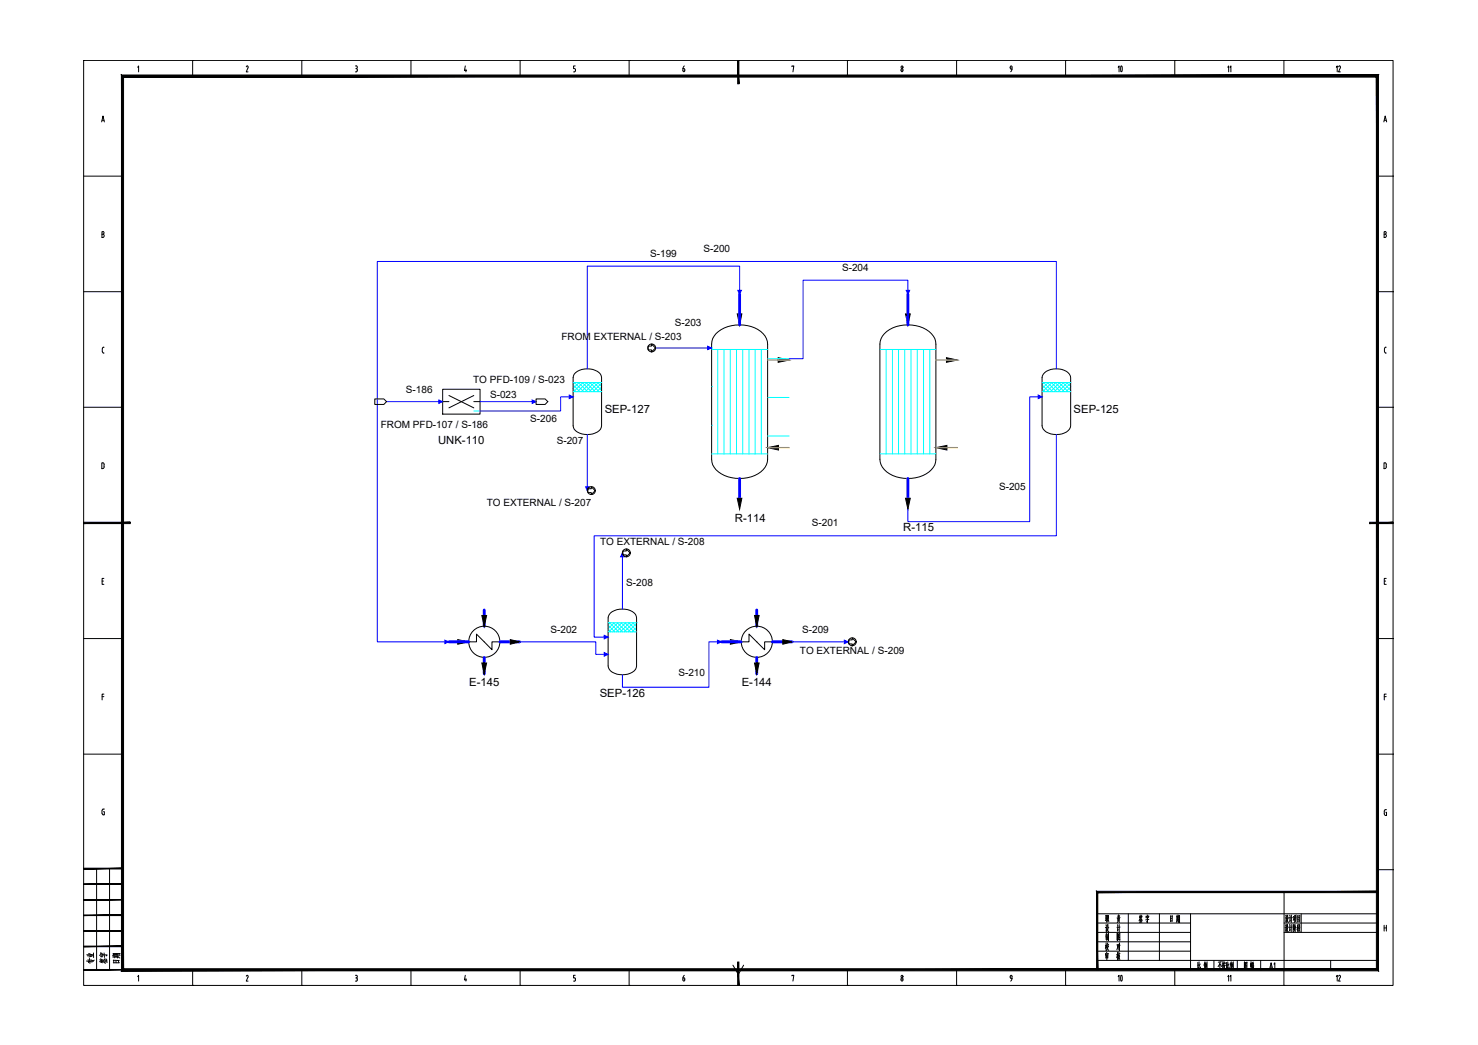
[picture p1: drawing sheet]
<svg xmlns="http://www.w3.org/2000/svg" width="420mm" height="297mm" viewBox="0 0 420 297" stroke-linecap="round" stroke-linejoin="round" font-family="sans-serif">
<g fill="none" stroke="#000" stroke-width=".28">
<path d="M23.8 17.2h372.2v262.9h-372.2zM39.1 19.1l.3-.4v1.7M54.8 17.2h.1M54.8 17.2v4.4M70 19l.4-.2 .1 .5M70.5 19.3l-.5 1.1h.5M85.8 17.2h.1M85.8 17.2v4.4M101 18.7h.3M101.2 19.5h.1M101.3 18.7l.2 .2v.4l-.2 .2 .3 .4M101.5 19.9l-.2 .5"/>
<path d="M116.8 17.2h.1M116.8 17.2v4.4M132.3 18.7l-.3 1.4h.7M132.4 19.7v.7M147.9 17.2h.1M147.9 17.2v4.4M163.5 18.7h-.4v.8l.4 .1 .1 .3M163.6 19.9v.2M178.8 17.2h.1M178.8 17.2v4.4M194.1 19.5l.2 .8h.2l.1-.4M194.1 19.5h.3"/>
<path d="M194.4 19.5l.3 .4M194.5 18.7l-.3 .8M209.9 17.2h.1M225.1 19v-.3h.6l-.3 1.7M240.9 17.2h.1M240.9 17.2v4.4M256.1 19.9l.3-.4 .3 .4M256.1 19.9l.3 .5 .3-.4M256.7 19.9v.2M271.9 17.2h.1M271.9 17.2v4.4M287.4 19.7h.3"/>
<path d="M287.7 19.1l-.1 .8-.3 .5M287.7 19.1l-.1-.3a.43 .43 0 0 0-.4 .3 .43 .43 0 0 0 .3 .5M302.9 17.2h.1M302.9 17.2v4.4M334 17.2h.1M334 17.2v4.4M365 17.2h.1M365 17.2v4.4M28.9 34.7l.4-1.7 .4 1.7M29 34.2h.6M101 20.4h.3M163.1 20.4h.2"/>
<path d="M163.6 20l-.3 .4M393.4 34.7l.4-1.7 .4 1.7M393.5 34.2h.6M23.8 50.1h11M391.6 50.1h4.4M396 50.1h.1M29 66.6l.6 .2v.4l-.3 .3M29.3 65.9h-.3v1.6h.3M29.3 65.8l.3 .4-.3 .3M393.5 66.6l.6 .2v.4l-.3 .3M393.8 65.9h-.3v1.6h.3M393.8 65.8l.3 .4-.3 .3"/>
<path d="M23.8 82.9h11M29.1 99.1v.8M29.1 99.9l.1 .4 .4 .1M29.6 98.7l-.4 .1-.1 .3M391.6 82.9h4.4M394.1 98.7l-.4 .1-.1 .3v1l.5 .3M396 82.9h.1M23.8 115.8h11M391.6 115.8h4.4M396 115.8h.1M29.2 131.6h-.3v1.6h.3M29.3 131.6l.3 .4"/>
<path d="M29.6 132.1v.6M29.6 132.7l-.3 .5M393.4 131.6l.7 .2v.9l-.2 .4-.5 .1zM396 148.7h.1M29 165.2h.4M29.5 164.4h-.5v1.7h.5M393.5 165.2h.4M394.1 164.4h-.6v1.7h.6M23.8 181.5h11M29 198h.5M29.5 197.3h-.5v1.7M391.6 181.5h4.4"/>
<path d="M393.5 198h.6M394.1 197.3h-.6v1.7M396 181.5h.1M23.8 214.4h11M391.6 214.4h4.4M396 214.4h.1M29 230.4v.8M29.4 230.7h.3v.9l-.5-.1-.2-.4M29.7 230h-.5l-.2 .4M393.8 230.2h.4M393.8 230.2l-.3 .4 .1 .9 .2 .3M393.9 230.9h.3v.9h-.4"/>
<path d="M27.5 246.9v28.8M31.1 246.9v28.8M311.9 259.7h79.7M320.7 259.7v13.3M329.6 259.7v13.3M338.4 259.7v16M365 253.5v26.6M369.9 259.7v5.3M391.6 247.2h4.4M396 247.2h.1M39.1 277.6l.3-.4v1.7M54.8 275.7v4.4"/>
<path d="M70 277.5l.3-.3 .2 .2-.5 1.5h.5M85.8 275.7v4.4M101 277.2h.3M101 278.9h.3M101.2 278h.1M101.3 277.2l.3 .4-.3 .3 .2 .2v.6l-.2 .2M116.8 275.7v4.4M132.3 277.2l-.3 1.3h.7M132.4 278.2v.7M147.9 275.7v4.4M163.3 277.9l.3 .4M163.5 277.2h-.4v.8h.2"/>
<path d="M163.6 278.3v.2M163.6 278.5l-.1 .3-.4 .1M178.8 275.7v4.4M194.4 277.9a.48 .48 0 0 1 .2 .5 .48 .48 0 0 1-.3 .4l-.2-.8h.3M194.5 277.2l-.3 .8M208.4 274.3l1.5 2.7 1.5-2.7M225.1 277.4v-.2h.6l-.3 1.7M240.9 275.7v4.4M256.7 278.3v.2M256.7 278.3l-.1-.3a.42 .42 0 0 0-.5 .4 .42 .42 0 0 0 .5 .4l.1-.3M271.9 275.7v4.4M287.2 277.8l.3 .3"/>
<path d="M287.4 278.2h.3M287.7 277.6l-.1 .8-.3 .5M287.7 277.6l-.2-.4-.3 .6M302.9 275.7v4.4M311.9 273h79.7M311.9 262.4h26.5M311.9 265h26.5M311.9 267.7h26.5M311.9 270.4h26.5M324 261.6l.1 .4M324.1 260.1l-.2 .8M324.1 260.5l.1 .3"/>
<path d="M324.2 261.6l.1 .3M324.3 260.8l.5 .8M324.3 260.7l-.5 1M324.3 260.4l-.3 .1M324.4 261.3l-.4 .1M324.5 260.1l-.2 .6M324.5 261.5l-.1 .6M324.5 260.5l.1 .4M324.6 262.1l-.7 .1M324.7 260.4l-.3 .1M325.8 260.5l.8-.1-.1 .4M325.8 260.4v.5"/>
<path d="M325.9 260.9l.5-.2-.2 .4M326.1 260l.1 .4M326.2 261.1v1.1l-.2-.3M326.6 261.4l-.9 .1M332.8 260.3v1.7M333.1 261l-.3 .1M333.2 261.7l-.4 .1M333.2 260.4l-.4 .1M333.3 260.3l-.1 1.6M334 275.7v4.4M334.6 260.1v1.3M334.6 261.6l-.2 .6"/>
<path d="M334.8 261.6v.3M334.8 260.8h-.2M334.8 261.1h-.2M334.9 260l-.1 1.4M335 260.5h-.5M335 261.4l-.6 .1M335.1 261.3l-.1 .9M335.1 260.3v1.1M335.3 260.8h-.2M335.3 261.3h-.2M335.3 260.2v2l-.1-.2M335.3 260.3h-.2"/>
<path d="M340.5 273.5v1.7M340.8 274.3l-.3 .1M340.8 275l-.4 .4M340.9 273.4v1.8l.2 .2h.2v-.5M341.2 274l-.3 .6M342.5 273.8v1.7M342.5 273.4l-.2 1M342.6 274.4l.1 .3M342.7 273.8l-.2 .9M342.8 274.1l-.2 1.2M342.8 274.1l-.2 .1M342.9 273.7l-.3 .1"/>
<path d="M343 273.9v1M343.1 273.4v2.1l-.1-.3M345.1 273v2.7M346.8 273.9v1.5M346.9 273.5l-.6 1.3M346.9 274.1l.3 .6M347.2 273.4l-.9 .1M347.6 273.3v2.1l-.1-.2M347.7 274.3l-.3 .3M347.7 273.9l-.3 .1M347.8 273.7v.4M348 273.9l-.1 .9 .4 .6"/>
<path d="M348 273.3l.1 .4M348.1 274.5l-.4 1M348.3 273.8h-.5M348.3 273.7l-.1 .3M348.3 274.4l-.6 .1M348.7 273.5v1.7M348.9 274.9l-.3 .5M348.9 274.3l-.2 .1M349 273.4v1.8l.2 .2h.2v-.5M349.4 274l-.4 .6M349.9 273.8v1.7M350 273.4l-.3 1"/>
<path d="M350 274.4l.2 .3M350.2 273.8l-.2 .8M350.3 274.1l-.3 1.2M350.3 274.1l-.2 .1M350.3 273.7l-.3 .1M350.4 273.9v1M350.6 273.4v2l-.2-.2M351.7 273v2.7M353.8 273.4v2M354 274.1l.4 .5M354 274.9l.2 .3M354.1 274.6l.1 .2"/>
<path d="M354.1 273.8l-.2 .5M354.2 273.9l-.2 .1M354.3 273.8l-.5 1M354.5 273.5l-.1 1.9v-.2l-.6 .1M354.5 273.5l-.7 .1M355.5 273.8v1M355.6 273.3v2.2M355.8 273.9v.9l-.1-.2M355.8 274h-.3M355.9 274.4v1.1M356 273.8v.6M356 273.9l.3-.1v.4"/>
<path d="M356.1 274.6v.8M356.3 274.9l-.4 .1M356.3 274.2l-.3 .1M356.3 274.5l-.4 .1M356.3 273.5l-.4 .1M356.4 274.4l-.1 1h-.4M365 262.4h26.6M365 265h26.6M365.4 262.9l.2 .3M365.5 260.2l.1 .3M365.5 263.6h-.2M365.5 263.5v1"/>
<path d="M365.6 260.9h-.2M365.6 260.8v1M365.7 264.2l-.3 .5M365.7 264l.4 .8h.2M365.7 261.5l-.2 .5M365.8 261.3l.5 .9M365.8 262.8l-.2 1M365.8 260.5l-.1 .6M365.8 260.1v.5M366 262.8v.6l.2 .2M366 262.9h-.2M366 260.1v.7l.3 .1"/>
<path d="M366 260.2l-.2 .1M366 263.8h-.3M366.1 263.7l-.5 1.2M366.1 261l-.5 1.2M366.1 261.1h-.3M366.6 262.8l.1 .4M366.6 260.1l.2 .4M366.6 263.5l-.2 .1M366.6 263.4v1.2M366.7 260.8l-.2 .1M366.7 260.8v1.1M366.8 264.2l-.2 .5"/>
<path d="M366.8 261.5l-.2 .5M367.1 262.7v2.2M367.1 260.1v2.1M367.4 263.5l-.6 .1M367.4 260.8l-.6 .1M367.6 262.8v2M367.8 260.5v1M367.8 262.9l-.2 .1M367.8 262.8l-.1 1.4v-.2M367.9 260.5l-.2 .1M368 261.3l-.4 .3M368 263.6l-.3 1.3"/>
<path d="M368 260.6v1M368.1 262.9l.4 .8M368.2 262.7l-.4 1M368.2 263.5v1.4M368.2 260.8l-.3 1.4M368.2 260.2v.5M368.2 261.7l.3 .4M368.5 260.6l-.5 .1M368.5 260.5l-.1 1.1M368.5 260.1l-.5 .2M368.8 262.9v1.8M368.9 260.2v1.9"/>
<path d="M369 263.6l-.2 .1M369 263.3l-.2 .1M369 264l-.3 .2M369 262.8l-.2 .3M369.2 264l.4 .7M369.2 263.8l.3-.1-.5 1.1M369.3 262.8l-.2 .9M369.4 262.8l.2 .8M369.4 261.2l-.5 .2M369.4 260.8l-.5 .1M369.4 262.9l-.1 .1M369.5 261.7l-.6 .2"/>
<path d="M369.5 260.3l-.6 .1M369.5 260.3v1.8M378.3 273v2.7M393.5 263v1.7M393.5 263.8h.6M394.1 263v1.7M54.8 280.1h.1M85.8 280.1h.1M116.8 280.1h.1M147.9 280.1h.1M178.8 280.1h.1M209.9 280.1h.1"/>
<path d="M240.9 280.1h.1M271.9 280.1h.1M302.9 280.1h.1M334 280.1h.1M365 280.1h.1"/>
<circle cx="256.4" cy="19.1" r=".32"/>
<circle cx="256.4" cy="277.6" r=".32"/>
</g>
<g fill="#000" stroke="#000" stroke-width=".28">
<path d="M209.7 17.2l.3 6.6v-6.6zM209.7 17.2l.3 6.6h-.3z"/>
<path d="M34.5 21.3l.6 254.1v-253.5zM34.5 21.3l.6 254.1-.6 .6zM35.1 275.4l-.6 .6 356.8-.6zM34.5 276l356.8-.6 .6 .6zM391.3 21.9v253.5l.6 .6zM391.9 21.3v254.7l-.6-254.1zM35.1 21.9h356.2l.6-.6zM34.5 21.3h357.4l-356.8 .6z"/>
<path d="M23.8 148.4v.4l13.2-.4zM23.8 148.8l13.2-.4v.4z"/>
<path d="M389.4 148.8h6.6v-.4zM389.4 148.4h6.6l-6.6 .4z"/>
<path d="M23.8 255.8h11v-.1zM23.8 255.7h11l-11 .1z"/>
<path d="M23.8 251.4h11v-.2zM23.8 251.2h11l-11 .2z"/>
<path d="M23.8 247h11v-.2zM23.8 246.8h11l-11 .2z"/>
<path d="M312.1 253.7h79.5v-.3zM311.7 253.4h79.9l-79.5 .3zM311.7 253.4l.4 22.3v-22zM311.7 253.4l.4 22.3h-.4z"/>
<path d="M23.8 275.7h11v-.1zM23.8 275.6h11l-11 .1z"/>
<path d="M23.8 269.1h11v-.2zM23.8 268.9h11l-11 .2z"/>
<path d="M23.8 264.7h11v-.2zM23.8 264.5h11l-11 .2z"/>
<path d="M23.8 260.3h11v-.2zM23.8 260.1h11l-11 .2z"/>
<path d="M209.7 273.5v6.6h.3zM209.7 273.5h.3v6.6z"/>
</g>
<!-- layer: equipment_outline -->
<path d="M125.8 110.6h10.7v7.1h-10.7z" fill="none" stroke="#000" stroke-width=".28"/>
<!-- layer: internal_symbol -->
<path d="M127.6 112.4l7.1 3.5M134.7 112.4l-7.1 3.5" fill="none" stroke="#000" stroke-width=".28"/>
<!-- layer: process_line -->
<path d="M125.8 114.2h1.8M134.7 114.2h1.8" fill="none" stroke="#000" stroke-width=".28"/>
<!-- layer: EQUIPMENT -->
<path d="M202.3 98.9h.1M134.7 116.8h1.8M202.3 109.9h.1M218.2 102h6.1M218.2 113h6.1M202.3 120.9h.1M218.2 123.9h6.1" fill="none" stroke="#0ff" stroke-width=".28"/>
<path d="M210.3 83.6v8.8M258.1 83.6v8.8M210.3 136v5.6M258.1 136v5.6M137.7 173.4v4.6M215.1 173.4v4.6M127.6 182.4h5.6M137.7 186.9v4.6M142.1 182.4h5.6M205.1 182.4h5.6M215.1 186.9v4.6M219.6 182.4h5.6" fill="none" stroke="#00f" stroke-width=".8"/>
<g fill="#000" stroke="#000" stroke-width=".28">
<path d="M209.6 89.2h1.3l-.6 3.2zM257.4 89.2h1.4l-.7 3.2zM221.2 101.7l3.1 .6-3.1 .7zM269.1 101.7l3 .6-3 .7zM218.2 127.2l3.1-.6v1.3zM266.1 127.2l3.1-.6v1.3zM209.6 141.6h1.3l-.6 3.1zM257.4 141.6h1.4l-.7 3.1zM137 174.9h1.3l-.6 3.1zM214.5 174.9h1.3l-.7 3.1zM130.1 181.8l3.1 .6-3.1 .7zM137 188.5h1.3l-.6 3z"/>
<path d="M145.1 181.8l2.6 .6-2.6 .7zM207.6 181.8l3.1 .6-3.1 .7zM214.5 188.5h1.3l-.7 3zM222.5 181.8l2.7 .6-2.7 .7z"/>
</g>
<g fill="none" stroke="#000" stroke-width=".28">
<path d="M203.5 94.9a10.3 10.3 0 0 1 13.4 0 4.4 4.4 0 0 1 1.3 2.9v32.7a6.1 6.1 0 0 1-5.7 5.3 9.4 9.4 0 0 1-9.5-3l-.4-.7-.3-1.6v-32.7a4.1 4.1 0 0 1 1.2-2.9zM251.4 94.9a10.2 10.2 0 0 1 13.4 0 3.9 3.9 0 0 1 1.3 2.9v32.7a6.1 6.1 0 0 1-5.8 5.3 9.4 9.4 0 0 1-9.4-3l-.7-1.5-.1-.8v-32.7a4.4 4.4 0 0 1 1.3-2.9zM163.6 105.9a5.5 5.5 0 0 1 7.1 .5l.3 .9v13.7a3.5 3.5 0 0 1-4.1 2.5 3.5 3.5 0 0 1-4-2.5v-13.7l.3-.9zM297 105.9a5.5 5.5 0 0 1 7 .5l.4 .9v13.7a3.5 3.5 0 0 1-4.1 2.5 3.5 3.5 0 0 1-4.1-2.5v-13.7l.4-.9zM173.6 174.2a5.5 5.5 0 0 1 7.1 .5l.3 .9v13.7a3.5 3.5 0 0 1-4.1 2.5 3.5 3.5 0 0 1-4-2.5v-13.7zM133.2 182.4h2.3v-2.2l4.4 4.5v-2.3h2.2M210.7 182.4h2.2v-2.2l4.5 4.5v-2.3h2.2"/>
<circle cx="137.7" cy="182.4" r="4.4"/>
<circle cx="215.1" cy="182.4" r="4.4"/>
</g>
<g fill="none" stroke="#0ff" stroke-width=".28">
<path d="M202.3 99.3h15.9M204 99.3v29.7M205.8 99.3v29.7M207.6 99.3v29.7M209.4 99.3v29.7M211.1 99.3v29.7M212.9 99.3v29.7M214.7 99.3v29.7M216.4 99.3v29.7M250.1 99.3h16M251.9 99.3v29.7M253.7 99.3v29.7"/>
<path d="M255.4 99.3v29.7M257.2 99.3v29.7M259 99.3v29.7M260.8 99.3v29.7M262.5 99.3v29.7M264.3 99.3v29.7M162.9 110.5l.8 .8M162.9 109.4l1.9 1.9M162.9 108.7h8.1M162.9 111.3h8.1M163.3 108.7l2.6 2.6M163.5 108.7l-.6 .6"/>
<path d="M164.4 108.7l2.6 2.6M164.6 108.7l-1.7 1.7M165.5 108.7l2.6 2.6M165.7 108.7l-2.6 2.6M166.6 108.7l2.6 2.6M166.8 108.7l-2.6 2.6M167.7 108.7l2.6 2.6M167.9 108.7l-2.6 2.6M168.8 108.7l2.2 2.2M169 108.7l-2.6 2.6M169.9 108.7l1.1 1.1M170.1 108.7l-2.6 2.6"/>
<path d="M171 108.9l-2.4 2.4M171 110l-1.3 1.3M171 111.1l-.2 .2M296.2 108.7h8.2M296.2 111.3h8.2M296.2 110.5l.9 .8M296.2 109.4l2 1.9M296.7 108.7l2.5 2.6M296.9 108.7l-.7 .6M297.8 108.7l2.5 2.6M298 108.7l-1.8 1.7M298.9 108.7l2.5 2.6"/>
<path d="M299 108.7l-2.6 2.6M300 108.7l2.5 2.6M300.1 108.7l-2.6 2.6M301 108.7l2.6 2.6M301.2 108.7l-2.6 2.6M302.1 108.7l2.3 2.2M302.3 108.7l-2.6 2.6M303.2 108.7l1.2 1.1M303.4 108.7l-2.6 2.6M304.4 108.9l-2.5 2.4M304.4 110l-1.4 1.3M304.4 111.1l-.3 .2"/>
<path d="M202.3 129h15.9M250.1 129h16M172.9 178.8l.8 .8M172.9 177.7l1.9 1.9M172.9 177h8.1M172.9 179.6h8.1M173.3 177l2.6 2.6M173.5 177l-.6 .6M174.4 177l2.6 2.6M174.6 177l-1.7 1.7M175.5 177l2.6 2.6M175.7 177l-2.6 2.6"/>
<path d="M176.6 177l2.6 2.6M176.8 177l-2.6 2.6M177.7 177l2.6 2.6M177.9 177l-2.7 2.6M178.8 177l2.2 2.2M179 177l-2.7 2.6M179.9 177l1.1 1.1M180.1 177l-2.7 2.6M181 177h.1M181 177.2l-2.5 2.4M181 178.3l-1.4 1.3M181 179.4l-.3 .2"/>
</g>
<path d="M218.2 102.3h6.1M266.1 102.3h6M218.2 127.2h6.1h-3M266.1 127.2h6h-2.9" fill="none" stroke="#ffbf00" stroke-width=".38"/>
<!-- layer: STREAM -->
<g fill="none" stroke="#00f" stroke-width=".28">
<path d="M186.3 98.9h16M210.3 83.6v-8h-43.4v29.2M258.1 83.6v-3.9h-29.8v22.3h-4M109.9 114.2h15.9M136.5 114.2h15.9M162.9 112.8h-3.5v4h-22.9M296.2 112.8h-3.5v35.5h-34.6v-3.6M300.3 104.8v-30.5h-193v108.1h20.3M166.9 123.5v16M300.3 123.5v28.8h-131.4v28.8h4M176.9 157.2v15.9M147.7 182.4h21.7v3.6h3.5"/>
<path d="M205.1 182.4h-3.6v13h-24.6v-3.6M225.2 182.4h16"/>
</g>
<!-- layer: STREAM_ARROW -->
<g fill="#00f" stroke="#00f" stroke-width=".28">
<path d="M151.3 113.7l1.1 .5-1.1 .5z"/>
<path d="M124.7 113.7l1.1 .5-1.1 .5z"/>
<path d="M209.7 82.5h1.1l-.5 1.1z"/>
<path d="M126.5 182l1.1 .4-1.1 .6z"/>
<path d="M171.8 180.6l1.1 .5-1.1 .5z"/>
<path d="M171.8 185.5l1.1 .5-1.1 .5z"/>
<path d="M201.2 98.4l1.1 .5-1.1 .5z"/>
<path d="M257.6 82.5h1l-.5 1.1z"/>
<path d="M295.1 112.3l1.1 .5-1.1 .5z"/>
<path d="M161.8 112.3l1.1 .5-1.1 .5z"/>
<path d="M166.5 138.4h1l-.6 1.1z"/>
<path d="M176.9 157.2l.5 1.1h-1z"/>
<path d="M240 182l1.2 .4-1.2 .6z"/>
<path d="M203.9 182l1.2 .4-1.2 .6z"/>
</g>
<!-- layer: CONNECTOR -->
<g fill="none" stroke="#000" stroke-width=".28">
<path d="M184.3 98.4h.9v-.6l1.1 1.1-1.1 1.1v-.5h-.9zM106.5 113.4h2.6l.8 .8-.8 .8h-2.6zM152.4 113.4h2.6l.7 .8-.7 .8h-2.6zM167.1 138.9h1v-.5l1.1 1.1-1.1 1.1v-.6h-1zM177.1 156.6h.9v-.5l1.1 1.1-1.1 1.1v-.6h-.9zM241.3 181.9h1v-.6l1.1 1.1-1.1 1.2v-.6h-1z"/>
<circle cx="185.3" cy="98.9" r="1.12"/>
<circle cx="168.1" cy="139.5" r="1.12"/>
<circle cx="178.1" cy="157.1" r="1.12"/>
<circle cx="242.3" cy="182.4" r="1.12"/>
</g>
<text font-size="6.6" x="315.7" y="280.8">10</text>
<text font-size="6.2" x="315.7" y="22.2">10</text>
<g font-size="5.3">
<text x="312.9" y="266">设 计</text>
<text x="27.5" y="275.2" transform="rotate(-90 27.5 275.2)">专业</text>
<text x="31.4" y="275.2" transform="rotate(-90 31.4 275.2)">签字</text>
<text x="34.9" y="274.8" transform="rotate(-90 34.9 274.8)">日期</text>
<text x="312.9" y="271.3">校 对</text>
</g>
<g font-size="4.4">
<text x="378.5" y="21.5">12</text>
<text x="363.4" y="276.6" transform="rotate(-90 363.4 276.6)">A1</text>
<text x="382.1" y="280.1" transform="rotate(-90 382.1 280.1)">12</text>
</g>
<g font-size="3.5">
<text x="350.7" y="21.5" transform="rotate(-90 350.7 21.5)">11</text>
<text x="350.7" y="280.1" transform="rotate(-90 350.7 280.1)">11</text>
</g>
<g font-size="3.2">
<text x="171.9" y="117.4">SEP-127</text>
<text x="305.2" y="117.4">SEP-125</text>
<text x="124.5" y="126.2">UNK-110</text>
<text x="208.9" y="148.3">R-114</text>
<text x="256.8" y="151">R-115</text>
<text x="133.4" y="195.1">E-145</text>
<text x="210.8" y="195.1">E-144</text>
<text x="170.5" y="198.1">SEP-126</text>
</g>
<g font-size="2.8">
<text x="200" y="71.7">S-200</text>
<text x="184.8" y="73">S-199</text>
<text x="239.4" y="77">S-204</text>
<text x="191.8" y="92.7">S-203</text>
<text x="159.6" y="96.7">FROM EXTERNAL / S-203</text>
<text x="115.4" y="111.7">S-186</text>
<text x="134.5" y="108.9">TO PFD-109 / S-023</text>
<text x="139.3" y="113.1">S-023</text>
<text x="150.7" y="120">S-206</text>
<text x="108.2" y="121.5">FROM PFD-107 / S-186</text>
<text x="158.3" y="126.2">S-207</text>
<text x="138.4" y="143.7">TO EXTERNAL / S-207</text>
<text x="284" y="139.4">S-205</text>
<text x="230.8" y="149.6">S-201</text>
<text x="170.6" y="155">TO EXTERNAL / S-208</text>
<text x="178" y="166.5">S-208</text>
<text x="156.5" y="180">S-202</text>
<text x="227.4" y="186">TO EXTERNAL / S-209</text>
<text x="228" y="180">S-209</text>
<text x="192.9" y="192.1">S-210</text>
</g>
</svg>
